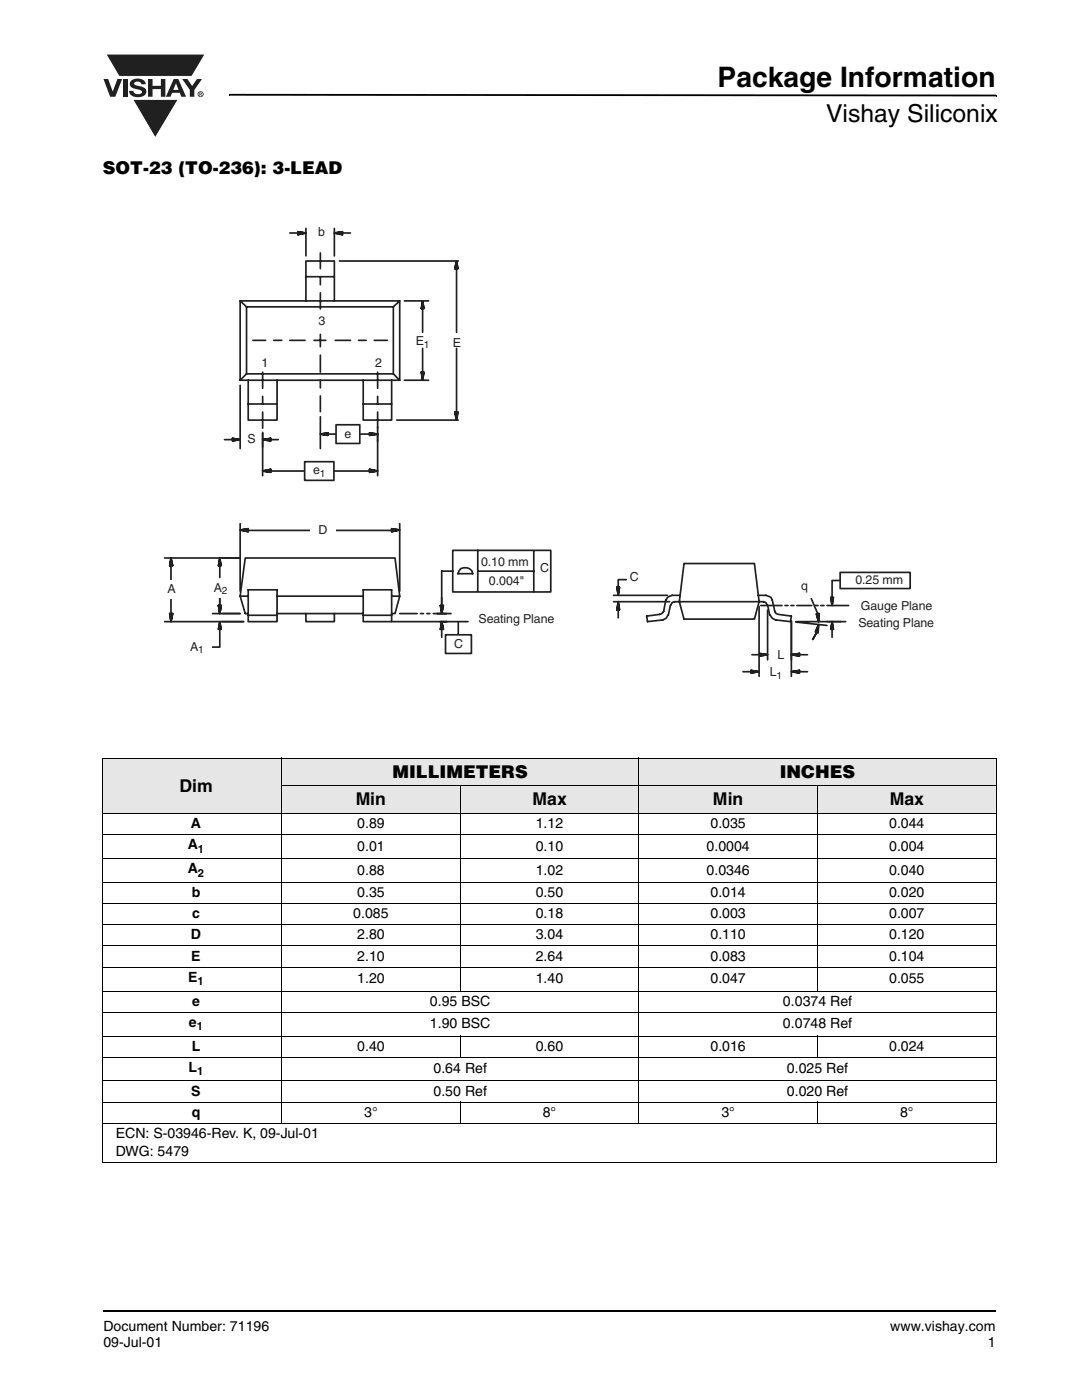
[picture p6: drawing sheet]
<svg xmlns="http://www.w3.org/2000/svg" width="216mm" height="279mm" viewBox="0 0 216 279" stroke-linecap="round" stroke-linejoin="round" font-family="sans-serif">
<path d="M21.1 10.8h19.8l-2.6 4.5h-14.6z" fill="#231f20"/>
<path d="M21.1 10.8h19.8l-2.6 4.5h-14.6z" fill="none" stroke="#fff" stroke-width=".2"/>
<path d="M26.5 19.8h9.1l-4.6 7.7z" fill="#231f20"/>
<path d="M26.5 19.8h9.1l-4.6 7.7z" fill="none" stroke="#fff" stroke-width=".2"/>
<g fill="#231f20">
<path d="M20.6 15.8h1l.9 2.5 .9-2.5h1l-1.4 3.5h-1z"/>
<path d="M24.5 15.8h.9v3.5h-.9z"/>
<path d="M26.2 16.1a2.08 2.08 0 0 1 2.8 .3l.1 .4h-.9a.78 .78 0 0 0-.7-.5 .78 .78 0 0 0-.7 .4l.2 .3 1 .2a1.06 1.06 0 0 1 1.2 1 1.06 1.06 0 0 1-1.1 1.1 1.71 1.71 0 0 1-2.3-1.2h.8a.95 .95 0 0 0 .8 .7 .95 .95 0 0 0 .9-.4 1.3 1.3 0 0 0-1.2-.6 1.02 1.02 0 0 1-1-.6 1.02 1.02 0 0 1 .1-1.1z"/>
<path d="M29.5 15.8h.9v1.3h1.7v-1.3h.9v3.5h-.9v-1.5h-1.7v1.5h-.9z"/>
<path d="M36.4 15.8h1l.9 1.4 1-1.4h1l-1.5 2.2v1.3h-.9v-1.4z"/>
<path d="M35.1 16.6l-.5 1.3h1zM34.7 15.8h.9l1.5 3.5h-.9l-.3-.8h-1.6l-.3 .8h-.9z"/>
<path d="M39.9 18.6v.1h.2v-.1zM39.8 18.5h.4l.1 .2-.2 .1 .2 .3-.3-.3-.1 .3h-.1zM39.6 18.8a.45 .45 0 0 0 .9 0 .45 .45 0 0 0-.9 0zM39.4 18.8a.6 .6 0 0 1 1.2 0 .6 .6 0 0 1-1.2 0z"/>
</g>
<path d="M45.7 18.7h.2v.4h-.2zM45.9 18.7l152.9 .2v.3l-152.9-.1zM198.8 18.9h.1v.3h-.1zM20.5 261.5h.1v.4h-.1z" fill="#000"/>
<path d="M20.6 261.7h178.2" fill="none" stroke="#000" stroke-width=".36"/>
<path d="M31.7 44.9h154.7v91.1h-154.7z" fill="#fff"/>
<g fill="none" stroke="#231f20" stroke-width=".34">
<path d="M57.8 46.5h1.6M61 55.2h5.7M61 45.6v5.5M63.9 50.5v3.1M63.9 55.2v1.6M63.9 58.4v3.3M66.7 45.6v5.5M68.3 46.5h1.6M47.9 60h31.9v15.9h-31.9zM47.9 60l1.3 1.2M49.2 61.2h29.3v13.4h-29.3zM49.2 74.6l-1.3 1.3"/>
<path d="M49.5 75.9v7.9h5.8v-7.9M52.4 74.3v3.2M52.4 79.1v1.5M61 60v-7.9h5.7v7.9M72.5 75.9v7.9h5.6v-7.9M75.4 74.3v3.2M75.4 79.1v1.5M78.5 74.6l1.3 1.3M79.8 60l-1.3 1.2M49.5 80.6h5.8M52.4 82.2v3.3M72.5 80.6h5.6"/>
<path d="M75.4 82.2v3.3M47.9 119h1.6M49.5 117.7h5.8v6.4h-5.8zM55.3 119h17.2M72.5 117.7h5.6v6.4h-5.6zM78.1 119h1.7M132.8 119.7l-.4 2.3-.3 .5-3.1 .5 .2 1.1 3.1-.4 .6-.3 .4-.6M135.7 118.8h-1.6l-.9 .4-.3 .5M136.5 112.5h14l1 7.6-1 3.5h-14l-.9-3.5zM151.3 118.8h1.5l1 .4 .3 .5 .5 2.3 .3 .5 3 .5-.2 1.1-2.9-.4-.7-.3-.4-.6M49.5 122.5h-.6l-1-3.5 1-7.6h29.9l1 7.6-1 3.5h-.7M49.5 122.8h5.8"/>
<path d="M55.3 122.5h17.2M61 122.5v1.6h5.7v-1.6M72.5 122.8h5.6M133.8 120.8l-.4 2M133.9 120.8l.2-.5 .5-.2h17.7l.5 .2 .3 .5M153.2 120.8l.4 2M158.8 124.1h9.9M158.8 124.1l6.2 .7"/>
</g>
<path d="M59.4 46.2l1.6 .3-1.6 .3z" fill="#231f20"/>
<path d="M59.4 46.2l1.6 .3-1.6 .3z" fill="none" stroke="#231f20" stroke-width=".34"/>
<path d="M66.7 46.5l1.6-.3v.6z" fill="#231f20"/>
<path d="M66.7 46.5l1.6-.3v.6zM80.7 75.9h4.8M80.7 60h4.8M84.3 61.6v4.7M84.3 69.5v4.8" fill="none" stroke="#231f20" stroke-width=".34"/>
<path d="M84.1 74.3h.5l-.3 1.6z" fill="#231f20"/>
<path d="M84.1 74.3h.5l-.3 1.6z" fill="none" stroke="#231f20" stroke-width=".34"/>
<path d="M84.3 60l.3 1.6h-.5z" fill="#231f20"/>
<path d="M67.7 52.1h23.7M91.1 53.6v12.7M84.3 60l.3 1.6h-.5zM91.1 69.5v12.7M79.2 83.8h12.2" fill="none" stroke="#231f20" stroke-width=".34"/>
<path d="M91.1 52.1l.3 1.5h-.6z" fill="#231f20"/>
<path d="M91.1 52.1l.3 1.5h-.6z" fill="none" stroke="#231f20" stroke-width=".34"/>
<path d="M90.8 82.2h.6l-.3 1.6z" fill="#231f20"/>
<g fill="none" stroke="#231f20" stroke-width=".34">
<path d="M50.5 67.9h2.5M54.6 67.9h1.6M57.8 67.9h3.1M62.7 67.9h2.3M63.9 66.7v2.5M63.9 70.9v3.4M63.9 75.8v1.6M63.9 79v3.1M66.9 67.9h3M71.5 67.9h1.6M74.7 67.9h2.6M63.9 83.2v6.3"/>
<path d="M65.4 86.6h2.8M70.9 86.6h2.8M75.4 85.2v3M90.8 82.2h.6l-.3 1.6z"/>
</g>
<path d="M63.9 86.6l1.5-.2v.5z" fill="#231f20"/>
<path d="M63.9 86.6l1.5-.2v.5z" fill="none" stroke="#231f20" stroke-width=".34"/>
<path d="M73.7 86.4l1.7 .2-1.7 .3z" fill="#231f20"/>
<path d="M52.4 86.5v8.4M54 94h8M65.7 94h8M73.7 86.4l1.7 .2-1.7 .3zM75.4 86.5v8.4" fill="none" stroke="#231f20" stroke-width=".34"/>
<path d="M52.4 94l1.6-.3v.6z" fill="#231f20"/>
<path d="M52.4 94l1.6-.3v.6z" fill="none" stroke="#231f20" stroke-width=".34"/>
<path d="M73.7 93.7l1.7 .3-1.7 .3z" fill="#231f20"/>
<path d="M47.9 76.9v12.6M44.8 87.7h1.6M52.4 86.3v3M54 87.7h1.5M73.7 93.7l1.7 .3-1.7 .3z" fill="none" stroke="#231f20" stroke-width=".34"/>
<path d="M52.4 87.7l1.6-.2v.5z" fill="#231f20"/>
<path d="M52.4 87.7l1.6-.2v.5z" fill="none" stroke="#231f20" stroke-width=".34"/>
<path d="M46.4 87.5l1.5 .2-1.5 .3z" fill="#231f20"/>
<path d="M46.4 87.5l1.5 .2-1.5 .3zM47.9 104.5v13.5M49.5 105.9h13.1M65.2 105.9h12.9M79.8 104.5v13.5" fill="none" stroke="#231f20" stroke-width=".34"/>
<path d="M47.9 105.8l1.6-.3v.6z" fill="#231f20"/>
<path d="M47.9 105.8l1.6-.3v.6z" fill="none" stroke="#231f20" stroke-width=".34"/>
<path d="M78.1 105.5l1.7 .3-1.7 .3z" fill="#231f20"/>
<path d="M32.8 111.4h15.1M34.1 112.9v3.2M34.1 119.2v3.3M78.1 105.5l1.7 .3-1.7 .3zM32.8 124.1h15.8" fill="none" stroke="#231f20" stroke-width=".34"/>
<path d="M33.9 122.5h.6l-.4 1.6z" fill="#231f20"/>
<path d="M33.9 122.5h.6l-.4 1.6z" fill="none" stroke="#231f20" stroke-width=".34"/>
<path d="M34.1 111.4l.4 1.5h-.6z" fill="#231f20"/>
<path d="M34.1 111.4l.4 1.5h-.6zM43.9 112.9v2.4M43.9 118.5v2.3M44.4 111.4h3.5M44.4 122.5h3.5" fill="none" stroke="#231f20" stroke-width=".34"/>
<path d="M43.6 120.8h.5l-.2 1.7z" fill="#231f20"/>
<path d="M43.6 120.8h.5l-.2 1.7z" fill="none" stroke="#231f20" stroke-width=".34"/>
<path d="M43.9 111.4l.2 1.5h-.5z" fill="#231f20"/>
<path d="M43.9 111.4l.2 1.5h-.5zM43.9 119.2v1.6M42.4 122.5h5.5M43.9 125.6v3.5h-1.6M44.4 124.1h4.2" fill="none" stroke="#231f20" stroke-width=".34"/>
<path d="M43.6 120.8h.5l-.2 1.7z" fill="#231f20"/>
<path d="M43.6 120.8h.5l-.2 1.7z" fill="none" stroke="#231f20" stroke-width=".34"/>
<path d="M43.9 124.1l.2 1.5h-.5z" fill="#231f20"/>
<path d="M88.1 119.2v1.6M43.9 124.1l.2 1.5h-.5zM78.1 124.1h15.3M79.8 122.5h3.4M83.9 122.5h.6M85.2 122.5h.6M86.4 122.5h3.6M88.1 125.6v1.6" fill="none" stroke="#231f20" stroke-width=".34"/>
<path d="M88.1 124.1l.4 1.5h-.6z" fill="#231f20"/>
<path d="M88.1 124.1l.4 1.5h-.6z" fill="none" stroke="#231f20" stroke-width=".34"/>
<path d="M87.9 120.8h.6l-.4 1.7z" fill="#231f20"/>
<path d="M90.3 109.8h19.6v8.3h-19.6zM90.3 114h-2.2v6.5M91.9 113.5a1.61 1.61 0 0 1 2.4 1h-2.9zM95.3 109.8v8.2M95.3 114h11.2M106.5 109.9v8.1M122.4 118.8h10.8M125 115.7h-1.6v1.5M87.9 120.8h.6l-.4 1.7zM91.4 124.1v2.7M122.4 120.1h11.2M123.4 121.7v1.6" fill="none" stroke="#231f20" stroke-width=".34"/>
<path d="M123.4 120.1l.2 1.6h-.5z" fill="#231f20"/>
<path d="M123.4 120.1l.2 1.6h-.5z" fill="none" stroke="#231f20" stroke-width=".34"/>
<path d="M123.1 117.2h.5l-.2 1.6z" fill="#231f20"/>
<path d="M123.1 117.2h.5l-.2 1.6zM167.6 115.8h-1.6v3.4M151.8 120.8h4.2M156.6 120.8h.6M157.8 120.8h.6M159 120.8h3M162.6 120.8h.6M163.7 120.8h.7M165 120.8h4.3M165 124.1h2.8M166 125.6v1.6" fill="none" stroke="#231f20" stroke-width=".34"/>
<path d="M166 124.1l.3 1.5h-.5z" fill="#231f20"/>
<path d="M166 124.1l.3 1.5h-.5z" fill="none" stroke="#231f20" stroke-width=".34"/>
<path d="M165.8 119.2h.5l-.3 1.6z" fill="#231f20"/>
<path d="M165.8 119.2h.5l-.3 1.6zM167.6 114.2h14v3.3h-14zM150 130.7h1.6M153.2 121.8v9.9M157.9 123.9v7.8M159.5 130.7h1.6" fill="none" stroke="#231f20" stroke-width=".34"/>
<path d="M151.6 130.4l1.6 .3-1.6 .2z" fill="#231f20"/>
<path d="M151.6 130.4l1.6 .3-1.6 .2z" fill="none" stroke="#231f20" stroke-width=".34"/>
<path d="M157.9 130.7l1.6-.3v.5z" fill="#231f20"/>
<path d="M148.3 134.1h1.6M151.5 121v14M157.9 130.7l1.6-.3v.5zM157.9 123.9v11.1M159.5 134.1h1.6" fill="none" stroke="#231f20" stroke-width=".34"/>
<path d="M149.9 133.8l1.6 .3-1.6 .2z" fill="#231f20"/>
<path d="M149.9 133.8l1.6 .3-1.6 .2z" fill="none" stroke="#231f20" stroke-width=".34"/>
<path d="M157.9 134.1l1.6-.3v.5z" fill="#231f20"/>
<path d="M161.9 119.5l1.3 3M157.9 134.1l1.6-.3v.5zM163 126.2l-.8 1.4M163.3 124.7l-.3 1.5-.9 1.4" fill="none" stroke="#231f20" stroke-width=".34"/>
<path d="M163.3 124.7l-.1 1.6-.5-.2z" fill="#231f20"/>
<path d="M163.3 124.7l-.1 1.6-.5-.2z" fill="none" stroke="#231f20" stroke-width=".34"/>
<path d="M162.9 122.5h.5l-.1 1.6z" fill="#231f20"/>
<path d="M162.9 122.5h.5l-.1 1.6z" fill="none" stroke="#231f20" stroke-width=".34"/>
<path d="M67.1 84.8h4.7v3.7h-4.7z" fill="#fff"/>
<path d="M67.1 84.8h4.7v3.7h-4.7z" fill="none" stroke="#231f20" stroke-width=".34"/>
<path d="M60.8 92.1h5.8v3.8h-5.8z" fill="#fff"/>
<path d="M60.8 92.1h5.8v3.8h-5.8z" fill="none" stroke="#231f20" stroke-width=".34"/>
<g fill="#fff">
<path d="M61.8 104h5.2v3.7h-5.2z"/>
<path d="M41 115.5h6.1v3.7h-6.1z"/>
<path d="M31.7 115.8h5v3.8h-5z"/>
<path d="M36.2 127.4h6.1v3.7h-6.1z"/>
<path d="M88.9 126.7h5.2v3.7h-5.2z"/>
</g>
<path d="M88.9 126.7h5.2v3.7h-5.2z" fill="none" stroke="#231f20" stroke-width=".34"/>
<g fill="#e6e6e6">
<path d="M20.5 151.3h35.7v11h-35.7z"/>
<path d="M56.2 151.3h71.3v5.5h-71.3z"/>
<path d="M127.5 151.3h71.3v5.5h-71.3z"/>
<path d="M56.2 156.8h35.6v5.5h-35.6z"/>
<path d="M91.8 156.8h35.7v5.5h-35.7z"/>
<path d="M127.5 156.8h35.6v5.5h-35.6z"/>
<path d="M163.1 156.8h35.7v5.5h-35.7z"/>
</g>
<g fill="none" stroke="#000" stroke-width=".2">
<path d="M20.4 151.3h178.5M20.5 151.4v80.5M56.1 156.8h142.8M56.2 151.3v73M91.8 156.8v41.1M127.5 151.3v73M163.1 156.8v41.1M198.8 151.4v80.5M20.4 162.3h178.5M20.4 166.6h178.5M20.4 171.3h178.5M20.4 176.1h178.5"/>
<path d="M20.4 180.3h178.5M20.4 184.6h178.5M20.4 188.8h178.5M20.4 193h178.5M20.4 197.8h178.5M20.4 202h178.5M20.4 206.8h178.5M20.4 211h178.5M20.4 215.7h178.5M20.4 220h178.5M91.8 206.7v4.4M91.8 219.9v4.4"/>
<path d="M163.1 206.7v4.4M163.1 219.9v4.4M20.4 224.2h178.5M20.4 232h178.5"/>
</g>
<text font-size="5.6" x="143.2" y="17.4">Package Information</text>
<text font-size="4.9" x="164.8" y="24.4">Vishay Siliconix</text>
<g font-size="3.5">
<text x="20.5" y="34.8">SOT-23 (TO-236): 3-LEAD</text>
<text x="78.3" y="155.2">MILLIMETERS</text>
<text x="155.6" y="155.2">INCHES</text>
<text x="35.8" y="158">Dim</text>
<text x="71" y="160.7">Min</text>
<text x="106.2" y="160.7">Max</text>
<text x="142.3" y="160.7">Min</text>
<text x="177.5" y="160.7">Max</text>
</g>
<g font-size="2.8">
<text x="38.1" y="165.3">A</text>
<text x="71.3" y="165.3">0.89</text>
<text x="106.9" y="165.3">1.12</text>
<text x="141.8" y="165.3">0.035</text>
<text x="177.4" y="165.3">0.044</text>
<text x="37.5" y="169.5">A</text>
<text x="71.3" y="169.8">0.01</text>
<text x="106.9" y="169.8">0.10</text>
<text x="141" y="169.8">0.0004</text>
<text x="177.4" y="169.8">0.004</text>
<text x="37.5" y="174.3">A</text>
<text x="38.2" y="179">b</text>
<text x="71.3" y="174.5">0.88</text>
<text x="71.3" y="179">0.35</text>
<text x="106.9" y="174.5">1.02</text>
<text x="106.9" y="179">0.50</text>
<text x="141" y="174.5">0.0346</text>
<text x="141.8" y="179">0.014</text>
<text x="177.4" y="179">0.020</text>
<text x="177.4" y="174.5">0.040</text>
<text x="38.3" y="183.3">c</text>
<text x="70.5" y="183.3">0.085</text>
<text x="106.9" y="183.3">0.18</text>
<text x="141.8" y="183.3">0.003</text>
<text x="177.4" y="183.3">0.007</text>
<text x="38.1" y="187.5">D</text>
<text x="38.2" y="191.7">E</text>
<text x="71.3" y="187.5">2.80</text>
<text x="71.3" y="191.7">2.10</text>
<text x="106.9" y="187.5">3.04</text>
<text x="106.9" y="191.7">2.64</text>
<text x="141.8" y="187.5">0.110</text>
<text x="141.8" y="191.7">0.083</text>
<text x="177.4" y="187.5">0.120</text>
<text x="177.4" y="191.7">0.104</text>
<text x="37.6" y="196">E</text>
<text x="71.3" y="196.2">1.20</text>
<text x="106.9" y="196.2">1.40</text>
<text x="141.8" y="196.2">0.047</text>
<text x="177.4" y="196.2">0.055</text>
<text x="38.3" y="200.7">e</text>
<text x="85.8" y="200.7">0.95 BSC</text>
<text x="156.2" y="200.7">0.0374 Ref</text>
<text x="37.7" y="204.9">e</text>
<text x="38.2" y="209.7">L</text>
<text x="71.3" y="209.7">0.40</text>
<text x="85.8" y="205.2">1.90 BSC</text>
<text x="106.9" y="209.7">0.60</text>
<text x="141.8" y="209.7">0.016</text>
<text x="156.2" y="205.2">0.0748 Ref</text>
<text x="177.4" y="209.7">0.024</text>
<text x="37.6" y="213.9">L</text>
<text x="86.5" y="214.2">0.64 Ref</text>
<text x="157" y="214.2">0.025 Ref</text>
<text x="38.2" y="218.7">S</text>
<text x="86.5" y="218.7">0.50 Ref</text>
<text x="157" y="218.7">0.020 Ref</text>
<text x="23.1" y="227.1">ECN: S-03946-Rev. K, 09-Jul-01</text>
<text x="38.2" y="222.9">q</text>
<text x="72.7" y="222.9">3°</text>
<text x="108.3" y="222.9">8°</text>
<text x="144" y="222.9">3°</text>
<text x="179.6" y="222.9">8°</text>
<text x="23.1" y="230.7">DWG: 5479</text>
<text x="20.6" y="265.6">Document Number: 71196</text>
<text x="20.6" y="268.8">09-Jul-01</text>
<text x="177.7" y="265.6">www.vishay.com</text>
<text x="197.1" y="268.8">1</text>
</g>
<g font-size="2.5" fill="#231f20">
<text x="63.5" y="47">b</text>
<text x="63.6" y="64.8">3</text>
<text x="83" y="68.9">E</text>
<text x="90.3" y="69.2">E</text>
<text x="52.2" y="73.3">1</text>
<text x="74.8" y="73.3">2</text>
<text x="49.4" y="88.4">S</text>
<text x="68.7" y="87.3">e</text>
<text x="62.5" y="94.7">e</text>
<text x="63.6" y="106.5">D</text>
<text x="96" y="113">0.10 mm</text>
<text x="33.4" y="118.4">A</text>
<text x="42.7" y="118">A</text>
<text x="97.5" y="116.7">0.004&quot;</text>
<text x="107.8" y="114.2">C</text>
<text x="125.6" y="115.9">C</text>
<text x="159.9" y="117.7">q</text>
<text x="170.7" y="116.5">0.25 mm</text>
<text x="95.5" y="124.3">Seating Plane</text>
<text x="171.3" y="125.2">Seating Plane</text>
<text x="171.8" y="121.8">Gauge Plane</text>
<text x="37.9" y="129.9">A</text>
<text x="90.6" y="129.2">C</text>
<text x="155.1" y="131.6">L</text>
<text x="153.6" y="135">L</text>
</g>
<g font-size="2.2">
<text x="39.5" y="170.2">1</text>
<text x="39.5" y="175">2</text>
<text x="39.4" y="196.7">1</text>
<text x="39.3" y="205.7">1</text>
<text x="39.3" y="214.6">1</text>
</g>
<g font-size="2" fill="#231f20">
<text x="84.6" y="69.4">1</text>
<text x="63.8" y="95.2">1</text>
<text x="44.3" y="118.6">2</text>
<text x="39.5" y="130.4">1</text>
<text x="154.9" y="135.5">1</text>
</g>
</svg>
